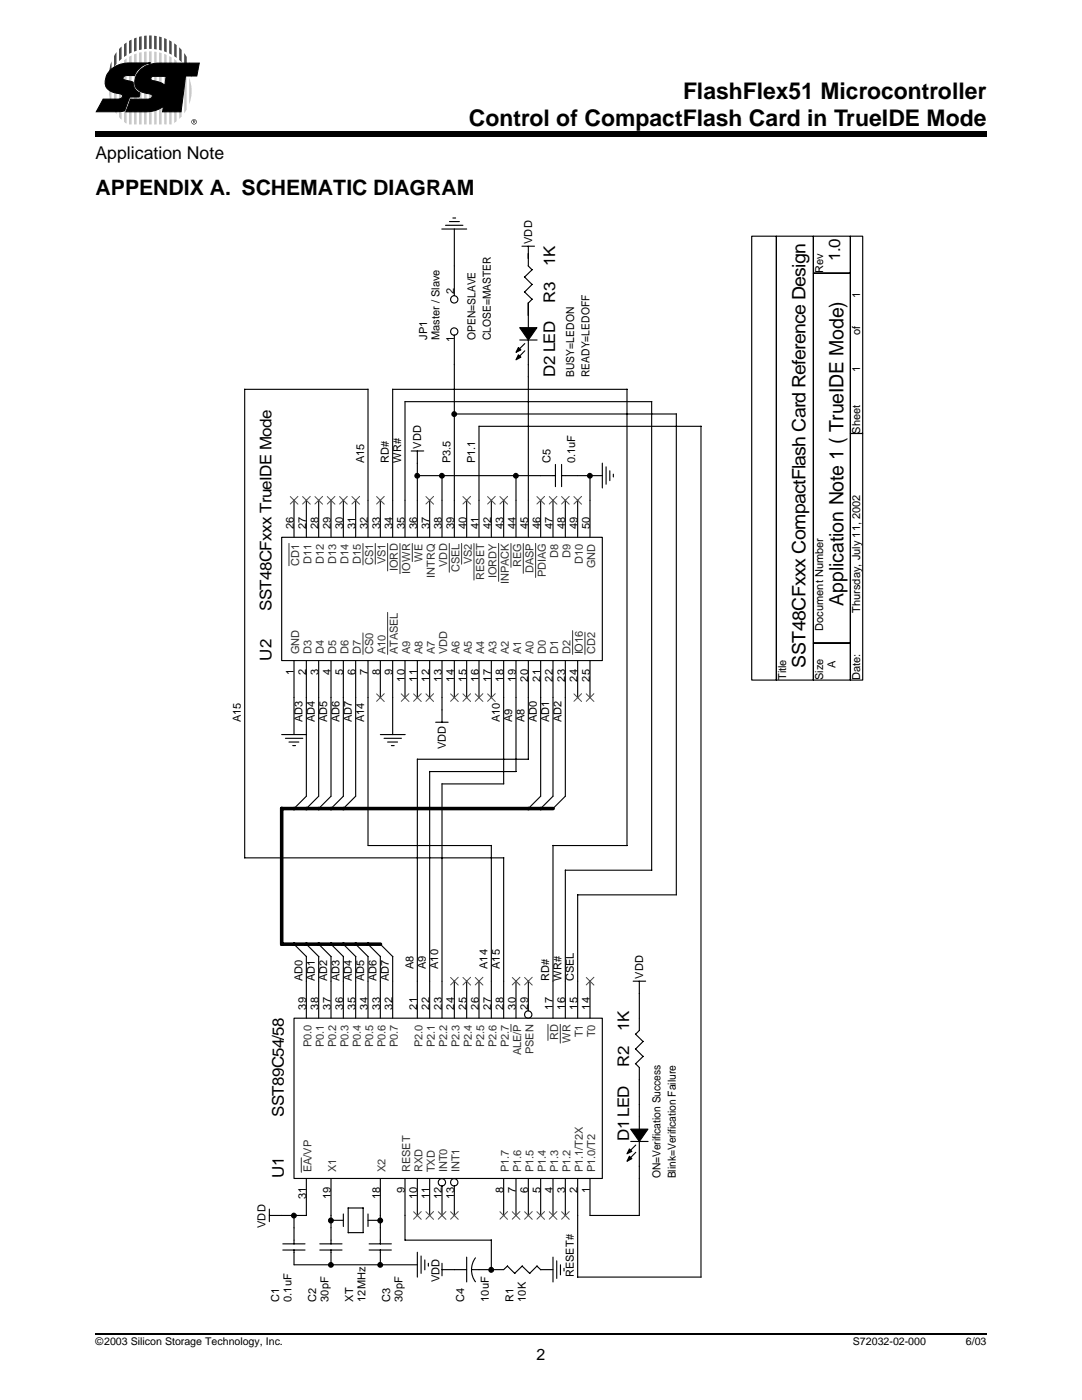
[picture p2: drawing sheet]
<svg xmlns="http://www.w3.org/2000/svg" width="216mm" height="279mm" viewBox="0 0 216 279" stroke-linecap="round" stroke-linejoin="round" font-family="sans-serif">
<path d="M19.1 266.2h177.8" fill="none" stroke="#000" stroke-width=".34"/>
<path d="M19.1 26.3h177.8v1h-177.8z" fill="#000"/>
<path d="M19.1 6.8h20.7v18.3h-20.7z" fill="#fff"/>
<g fill="#474747">
<path d="M24.1 9.4l.2-.1v2.5l-.6 .4v-2.4z"/>
<path d="M31.8 7.3l.5 .1v2.7l-.5-.1z"/>
<path d="M33.8 8l.5 .3v2.6l-.5-.2z"/>
<path d="M32.8 7.6l.5 .2v2.6l-.5-.2z"/>
<path d="M23.3 10.4v2.3l-.5 .7v-2.2z"/>
<path d="M30.8 7.1l.5 .1v2.7l-.5-.1z"/>
<path d="M24.7 8.8l.6-.3v2.5l-.6 .4z"/>
<path d="M25.8 8.2l.5-.3v2.6l-.5 .3z"/>
<path d="M26.7 7.7l.6-.2v2.6l-.6 .2z"/>
<path d="M28.8 7.2l.5-.1v2.7h-.5z"/>
<path d="M29.8 7.1h.5v2.7h-.5z"/>
<path d="M27.7 7.3l.6-.1v2.7l-.6 .1z"/>
<path d="M37.8 12.4l.4 1.6v1.4l-.4-1z"/>
<path d="M34.8 8.6l.5 .4v2.6l-.5-.4z"/>
<path d="M22.3 12.2v2l-.5 1.1a7.7 7.7 0 0 1 .5-3.1z"/>
<path d="M35.7 9.4l.6 .6v2.4l-.6-.4z"/>
<path d="M36.7 10.6l.6 .8v2.2l-.6-.6z"/>
</g>
<g fill="#c8c8c8">
<path d="M29.8 10.3h.5v14.5h-.5z"/>
<path d="M28.7 10.3h.6v14.5h-.6z"/>
<path d="M30.8 10.3l.5 .1v14.4h-.5z"/>
<path d="M31.7 10.5l.6 .1v14.2h-.6z"/>
<path d="M22.3 15.4v5.5a7.8 7.8 0 0 1 0-5.5z"/>
<path d="M27.8 10.5l.5-.1v14.4h-.5z"/>
<path d="M24.1 12.6l.2-.2v11.5l-.6-.5v-10.4z"/>
<path d="M23.3 13.6v9.2l-.6-.8v-7.6z"/>
<path d="M24.7 12l.6-.3v13l-.6-.4z"/>
<path d="M26.7 10.9l.6-.2v14.1h-.6z"/>
<path d="M25.7 11.3l.6-.2v13.7h-.6z"/>
<path d="M33.7 11.2l.6 .3v13.3h-.6z"/>
<path d="M32.8 10.8l.5 .2v13.8h-.5z"/>
<path d="M36.7 13.7l.6 .8v7.4l-.6 .7z"/>
<path d="M35.7 12.6l.6 .5v10.1l-.6 .6z"/>
<path d="M37.7 15.5a7.3 7.3 0 0 1 0 5.3z"/>
<path d="M34.7 11.8l.6 .4v12l-.6 .4z"/>
</g>
<g fill="#000" stroke="#000" stroke-width=".2">
<path d="M22.2 13.8a7.2 7.2 0 0 1 5.3-1.2h2.6a4.1 4.1 0 0 0-3.3 2.5h-1.6a.47 .47 0 0 0-.6 .2 .47 .47 0 0 0 .2 .6l1.8 .5a2.38 2.38 0 0 0 1.3 2.2l-.2 .8h-1.8l-.8 2.2a.84 .84 0 0 1-1.2 .7h-4.7l1.4-2.5h1.5a2.61 2.61 0 0 0 2.3-.5l.1-.2a2.71 2.71 0 0 0-1.9-.7 2.13 2.13 0 0 1-1.4-3.1l.4-.8z"/>
<path d="M28.1 13.8a2.93 2.93 0 0 0-.7 3.9 5.8 5.8 0 0 0 2.8 1.2 .45 .45 0 0 1 .2 .5 .45 .45 0 0 1-.4 .3l-3.9 .1-1 2.5h2.5a7 7 0 0 0 4.9-1.1l-.1 1.1h3.7l.9-7.1h2.3l.5-2.6h-6.4a7.2 7.2 0 0 0-5.3 1.2zM30.2 15.4l.5-.2h2.4l-.2 1.9a4.1 4.1 0 0 0-2.6-1.1l-.2-.3z"/>
</g>
<path d="M38.3 24.3a.45 .45 0 0 1 .9 0 .45 .45 0 0 1-.9 0zM38.2 24.3a.55 .55 0 0 0 1.1 0 .55 .55 0 0 0-1.1 0zM38.5 24v.6l.1-.2 .4 .2-.2-.2 .1-.3zM38.6 24.1h.2v.2h-.2z" fill="#000"/>
<g fill="#fff">
<path d="M45.8 43.3h128.7v216.6h-128.7z"/>
<path d="M172.4 116.3h2v1h-2z"/>
<path d="M172.4 69.5h2v1h-2z"/>
</g>
<g fill="none" stroke="#000" stroke-width=".22">
<path d="M88.2 45.7h4.9M88.9 45h3.5M89.7 44.2h2M90.4 43.5h.5M90.7 45.7v13.3M104.2 49.1h2.5M104.6 58.2l1.6 1.5M105.4 49.1v4l.8 .7M106.2 59.7l-.8 .7v5M106.2 56.7l-1.5 1.6M106.2 53.8l-1.6 1.5 1.6 1.5M150 47.1h4.9v88.6h-4.9z"/>
<path d="M154.9 47.1h7.4v88.6h-7.4zM162.3 54.5h7.4v73.8h-7.4zM162.3 47.1h7.4v7.4h-7.4zM169.7 47.1h2.4v39.4h-2.4zM48.8 77.7v93.5h51.7M48.8 77.7h24.7M73.4 77.7v29.5M78.4 77.7v29.5M78.4 77.7h46.7M90.7 66.9v40.3M103.7 67.9h3.5M104.7 68.6l-1.5 1.5"/>
<path d="M104.7 70l-1.5 1.5M105.4 67.9v39.3M125.1 77.7v91M58.7 99.8v7.4M61.1 99.8v7.4M63.6 99.8v7.4M66 99.8v7.4M68.5 99.8v7.4M71 99.8v7.4M75.9 99.8v7.4M80.8 80.1v27.1M80.8 80.2h49.3"/>
<path d="M82 90h2.5M83.3 90v17.2M83.3 94.9h27.6M85.7 99.8v7.4M88.2 94.9v12.3M90.7 82.6h44.3M93.1 99.8v7.4M95.6 85v22.2M95.6 85.1h44.3M98 99.8v7.4M100.5 99.8v7.4M103 94.9v12.3"/>
<path d="M107.9 99.8v7.4M110.3 99.8v7.4M110.8 92.7v4.4M112 94.9h8.2M112.1 92.7v4.4M112.8 99.8v7.4M115.3 99.8v7.4M117.7 94.9v12.3M120.2 92.4v5M120.9 93.2v3.4M121.7 94v1.9M122.4 94.6v.6"/>
<path d="M130 80.1l.1 93.6-17.3-.1v29.6M135 82.6v96M139.9 85v169.9M169.7 86.5h2.4v49.2h-2.4zM56.2 107.2h64v24.6h-64zM58.7 131.8v14.8M61.1 131.8v27.1l-2.5 2.5M63.6 131.8v27.1l-2.5 2.5M66 131.8v27.1l-2.4 2.5M68.5 131.8v27.1l-2.5 2.5M71 131.8v27.1l-2.5 2.5M73.4 131.8v36.9h24.7"/>
<path d="M75.9 131.8v7.4M78.4 131.8v14.8M80.8 131.8v7.4M83.3 131.8v7.4M85.7 131.8v7.4M88.2 131.8v12.3M90.7 131.8v7.4M93.1 131.8v7.4M95.6 131.8v7.4M98 131.8v7.4M100.5 131.8v24.6h-12.3M103 131.8v22.2"/>
<path d="M105.4 131.8v19.7M107.9 131.8v27.1l-2.5 2.5M110.3 131.8v27.1l-2.5 2.5M112.8 131.8v27.1l-2.5 2.5M115.3 131.8v7.4M117.7 131.8v7.4M162.3 128.3h7.4v7.4h-7.4zM56.2 146.6h5M57 147.3h3.4M57.7 148.1h1.9M58.4 148.8h.6M75.9 146.6h5"/>
<path d="M76.6 147.3h3.5M77.3 148.1h2M78.1 148.8h.6M85.7 153.9v49.3M85.7 154h17.3M86.9 144.1h2.5M88.2 156.4v46.8M105.5 151.5h-22.2v51.7M98 168.7v34.5M100.5 171.2v32M110.3 168.7v34.5M110.3 168.7h14.8"/>
<path d="M115.3 178.6v24.6M115.3 178.6h19.7M58.7 188.4l2.5 2.5M61.1 190.9v12.3M61.1 188.4l2.5 2.5M63.6 190.9v12.3M63.6 188.4l2.5 2.5M66 190.9v12.3M66 188.4l2.5 2.5M68.5 190.9v12.3M68.5 188.4l2.5 2.5M71 190.9v12.3"/>
<path d="M71 188.4l2.5 2.5M73.4 190.9v12.3M73.4 188.4l2.5 2.5M75.9 190.9v12.3M75.9 188.4l2.5 2.5M78.4 190.9v12.3M90.7 195.8v7.4M93.1 195.8v7.4M95.6 195.8v7.4M103 195.8v7.4M105.4 195.8v5.9M117.7 195.8v7.4"/>
<path d="M126.3 195.8h2.5M127.6 195.8v9.9M58.7 203.2h61.5v32h-61.5zM126.8 212.3l.8 .7v12.4M126.8 209.3l1.5 1.5M126.8 206.4l1.5 1.5M127.6 205.6l-.8 .8M128.4 210.8l-1.6 1.5M128.4 207.8l-1.6 1.6M61.1 235.2v7.4M66 235.2v13.1M75.9 235.2v13.1"/>
<path d="M80.8 235.2v12.3h17.3M83.3 235.2v7.4M85.7 235.2v7.4M88.2 236.7v5.9M90.7 236.7v5.9M100.5 235.2v7.4M103 235.2v7.4M105.4 235.2v7.4M107.9 235.2v7.4M110.3 235.2v7.4M112.8 235.2v7.4M115.3 235.2v19.7h24.6"/>
<path d="M117.7 235.2v7.4h9.9M125.9 227.8h3.4M126.9 228.5l-1.5 1.5M126.9 230l-1.5 1.5M127.6 227.8v14.8M53.7 242.6h7.5M53.7 241.3v2.5M56.4 248.2h4.5M56.4 249.5h4.5M58.7 242.5v5.8M58.7 249.4v3h24.6M63.8 248.2h4.4"/>
<path d="M63.8 249.5h4.4M66 249.4v3M66 243.5h2.5M68.5 242.3v2.5M69.4 241.1h3.1M69.5 241.1v4.9M72.5 241v5h-3M73.4 242.3v2.5M73.4 243.5h2.5M73.7 248.2h4.4M73.7 249.5h4.4M75.9 249.4v3"/>
<path d="M83.3 249.9v5M84 250.7v3.4M84.8 251.4v2M85.5 252.1v.6M88.2 253.4h4.9M88.2 252.1v2.5M93.1 250.9v4.9M94.9 251a4 4 0 0 0 0 4.8M98 247.5v5.9M101.2 252.7l1.5 1.5M101.3 252.6l-.8 .8h-6.4M104.2 252.7l1.5 1.5"/>
<path d="M104.2 252.6l-1.5 1.5M107.1 252.7l.8 .7M107.2 252.6l-1.5 1.5M107.9 253.4h2.4M110.3 250.9v4.9M111.1 251.6v3.5M111.8 252.4v2M112.5 253.1v.5"/>
<circle cx="90.6" cy="59.8" r=".73"/>
<circle cx="90.6" cy="66.2" r=".73"/>
<circle cx="105.4" cy="202.5" r=".73"/>
<circle cx="88.2" cy="236" r=".73"/>
<circle cx="90.6" cy="236" r=".73"/>
</g>
<g fill="none" stroke="#333" stroke-width=".2">
<path d="M57.7 108.5v4.4M72.4 108.5v4.2M74.9 108.5v4.1M77.3 108.5v5.4M79.8 108.5v6M82.3 108.5v3.6M89.7 108.5v5.7M92.1 108.5v4.1M94.6 108.5v7.3M99.5 108.5v7.5M102 108.5v4.7M104.4 108.5v5.9"/>
<path d="M106.9 108.5v6.7M72.4 126.3v4.3M77.3 122.2v8.4M114.3 125.9v4.7M116.7 126.2v4.4M102 204.4v1.5M109.3 204.4v3.2M111.8 204.4v3.8M60.1 231.1v2.9"/>
</g>
<g fill="none" stroke="#4c4c4c" stroke-width=".2">
<path d="M57.9 99.1l1.5 1.5M59.4 99.1l-1.5 1.5M60.4 99.1l1.5 1.5M61.9 99.1l-1.5 1.5M62.8 99.1l1.6 1.5M64.4 99.1l-1.6 1.5M65.3 99.1l1.5 1.5M66.8 99.1l-1.5 1.5M67.8 99.1l1.5 1.5M69.3 99.1l-1.5 1.5M70.2 99.1l1.6 1.5M71.8 99.1l-1.6 1.5"/>
<path d="M75.1 99.1l1.6 1.5M76.7 99.1l-1.6 1.5M85 99.1l1.5 1.5M86.5 99.1l-1.5 1.5M92.4 99.1l1.5 1.5M93.9 99.1l-1.5 1.5M97.3 99.1l1.5 1.5M98.8 99.1l-1.5 1.5M99.8 99.1l1.5 1.5M101.3 99.1l-1.5 1.5M107.1 99.1l1.6 1.5M108.7 99.1l-1.6 1.5"/>
<path d="M109.6 99.1l1.5 1.5M111.1 99.1l-1.5 1.5M112.1 99.1l1.5 1.5M113.6 99.1l-1.5 1.5M114.5 99.1l1.5 1.5M116 99.1l-1.5 1.5M75.1 138.5l1.6 1.5M76.7 138.4l-1.6 1.6M80.1 138.5l1.5 1.5M81.6 138.4l-1.5 1.6M82.5 138.5l1.6 1.5M84.1 138.4l-1.6 1.6"/>
<path d="M85 138.5l1.5 1.5M86.5 138.4l-1.5 1.6M89.9 138.5l1.5 1.5M91.4 138.4l-1.5 1.6M92.4 138.5l1.5 1.5M93.9 138.4l-1.5 1.6M94.8 138.5l1.6 1.5M96.4 138.4l-1.6 1.6M97.3 138.5l1.5 1.5M98.8 138.4l-1.5 1.6M114.5 138.5l1.5 1.5M116 138.4l-1.5 1.6"/>
<path d="M117 138.5l1.5 1.5M118.5 138.4l-1.5 1.6M89.9 195.1l1.5 1.5M91.4 195l-1.5 1.6M92.4 195.1l1.5 1.5M93.9 195l-1.5 1.6M94.8 195.1l1.6 1.5M96.4 195l-1.6 1.6M102.2 195.1l1.5 1.5M103.7 195l-1.5 1.6M104.7 195.1l1.5 1.5M106.2 195l-1.5 1.6"/>
<path d="M117 195.1l1.5 1.5M118.5 195l-1.5 1.6M82.5 241.8l1.6 1.6M84.1 241.8l-1.6 1.5M85 241.8l1.5 1.6M86.5 241.8l-1.5 1.5M87.5 241.8l1.5 1.6M89 241.8l-1.5 1.5M89.9 241.8l1.5 1.6M91.4 241.8l-1.5 1.5M99.8 241.8l1.5 1.6M101.3 241.8l-1.5 1.5"/>
<path d="M102.2 241.8l1.5 1.6M103.7 241.8l-1.5 1.5M104.7 241.8l1.5 1.6M106.2 241.8l-1.5 1.5M107.1 241.8l1.6 1.6M108.7 241.8l-1.6 1.5M109.6 241.8l1.5 1.6M111.1 241.8l-1.5 1.5M112.1 241.8l1.5 1.6M113.6 241.8l-1.5 1.5"/>
</g>
<g fill="#000" stroke="#000" stroke-width=".22">
<path d="M103.4 70.8l.5 .5-.9 .5zM103.4 69.3l.5 .5-.9 .5zM103.7 65.4h3.4l-1.7 2.5zM125.6 230.8l.5 .4-1 .6zM125.6 229.3l.5 .5-1 .5zM125.9 225.3h3.4l-1.7 2.5z"/>
<circle cx="83.3" cy="94.9" r=".47"/>
<circle cx="88.2" cy="94.9" r=".47"/>
<circle cx="90.6" cy="82.6" r=".47"/>
<circle cx="102.9" cy="94.9" r=".47"/>
<circle cx="117.7" cy="94.9" r=".47"/>
<circle cx="58.6" cy="242.6" r=".47"/>
<circle cx="66" cy="252.4" r=".47"/>
<circle cx="66" cy="243.6" r=".48"/>
<circle cx="75.9" cy="252.4" r=".47"/>
<circle cx="75.9" cy="243.6" r=".48"/>
<circle cx="98" cy="253.4" r=".48"/>
</g>
<path d="M56.2 161.4h54.2M56.2 161.3v27.1h19.7" fill="none" stroke="#000" stroke-width=".71"/>
<g font-size="4.6">
<text x="136.3" y="19.8">FlashFlex51 Microcontroller</text>
<text x="93.6" y="25.1">Control of CompactFlash Card in TrueIDE Mode</text>
</g>
<text font-size="4.2" x="19.1" y="38.8">APPENDIX A. SCHEMATIC DIAGRAM</text>
<text font-size="4" x="168.3" y="121" transform="rotate(-90 168.3 121)">Application Note 1 ( TrueIDE Mode)</text>
<text font-size="3.7" x="160.7" y="133.3" transform="rotate(-90 160.7 133.3)">SST48CFxxx CompactFlash Card Reference Design</text>
<text font-size="3.5" x="19.1" y="31.8">Application Note</text>
<g font-size="3.2">
<text x="110.8" y="53.1" transform="rotate(-90 110.8 53.1)">1K</text>
<text x="167.6" y="52.1" transform="rotate(-90 167.6 52.1)">1.0</text>
<text x="110.8" y="60.5" transform="rotate(-90 110.8 60.5)">R3</text>
<text x="110.8" y="75.2" transform="rotate(-90 110.8 75.2)">D2 LED</text>
<text x="54.2" y="122" transform="rotate(-90 54.2 122)">SST48CFxxx TrueIDE Mode</text>
<text x="54.2" y="131.8" transform="rotate(-90 54.2 131.8)">U2</text>
<text x="125.5" y="205.7" transform="rotate(-90 125.5 205.7)">1K</text>
<text x="125.5" y="213" transform="rotate(-90 125.5 213)">R2</text>
<text x="56.6" y="222.9" transform="rotate(-90 56.6 222.9)">SST89C54/58</text>
<text x="125.5" y="227.8" transform="rotate(-90 125.5 227.8)">D1 LED</text>
<text x="56.6" y="235.2" transform="rotate(-90 56.6 235.2)">U1</text>
<text x="107.1" y="271.4">2</text>
</g>
<g font-size="2.2">
<text x="106.2" y="48.7" transform="rotate(-90 106.2 48.7)">VDD</text>
<text x="90.6" y="58.8" transform="rotate(-90 90.6 58.8)">2</text>
<text x="164.3" y="54.5" transform="rotate(-90 164.3 54.5)">Rev</text>
<text x="171.7" y="59.4" transform="rotate(-90 171.7 59.4)">1</text>
<text x="85.3" y="67.9" transform="rotate(-90 85.3 67.9)">JP1</text>
<text x="87.7" y="67.9" transform="rotate(-90 87.7 67.9)">Master / Slave</text>
<text x="90.6" y="68.3" transform="rotate(-90 90.6 68.3)">1</text>
<text x="94.9" y="67.9" transform="rotate(-90 94.9 67.9)">OPEN=SLAVE</text>
<text x="97.9" y="67.9" transform="rotate(-90 97.9 67.9)">CLOSE=MASTER</text>
<text x="171.7" y="66.8" transform="rotate(-90 171.7 66.8)">of</text>
<text x="114.6" y="75.2" transform="rotate(-90 114.6 75.2)">BUSY=LEDON</text>
<text x="117.6" y="75.2" transform="rotate(-90 117.6 75.2)">READY=LEDOFF</text>
<text x="171.7" y="74.2" transform="rotate(-90 171.7 74.2)">1</text>
<text x="84" y="89.5" transform="rotate(-90 84 89.5)">VDD</text>
<text x="171.7" y="86.5" transform="rotate(-90 171.7 86.5)">Sheet</text>
<text x="72.7" y="92.5" transform="rotate(-90 72.7 92.5)">A15</text>
<text x="77.6" y="92.5" transform="rotate(-90 77.6 92.5)">RD#</text>
<text x="80.1" y="92.5" transform="rotate(-90 80.1 92.5)">WR#</text>
<text x="89.9" y="92.5" transform="rotate(-90 89.9 92.5)">P3.5</text>
<text x="94.8" y="92.5" transform="rotate(-90 94.8 92.5)">P1.1</text>
<text x="109.9" y="92.5" transform="rotate(-90 109.9 92.5)">C5</text>
<text x="114.8" y="92.5" transform="rotate(-90 114.8 92.5)">0.1uF</text>
<text x="58.6" y="105.5" transform="rotate(-90 58.6 105.5)">26</text>
<text x="61.1" y="105.5" transform="rotate(-90 61.1 105.5)">27</text>
<text x="63.6" y="105.5" transform="rotate(-90 63.6 105.5)">28</text>
<text x="66" y="105.5" transform="rotate(-90 66 105.5)">29</text>
<text x="68.5" y="105.5" transform="rotate(-90 68.5 105.5)">30</text>
<text x="70.9" y="105.5" transform="rotate(-90 70.9 105.5)">31</text>
<text x="73.4" y="105.5" transform="rotate(-90 73.4 105.5)">32</text>
<text x="75.9" y="105.5" transform="rotate(-90 75.9 105.5)">33</text>
<text x="78.3" y="105.5" transform="rotate(-90 78.3 105.5)">34</text>
<text x="80.8" y="105.5" transform="rotate(-90 80.8 105.5)">35</text>
<text x="83.2" y="105.5" transform="rotate(-90 83.2 105.5)">36</text>
<text x="85.7" y="105.5" transform="rotate(-90 85.7 105.5)">37</text>
<text x="88.2" y="105.5" transform="rotate(-90 88.2 105.5)">38</text>
<text x="90.6" y="105.5" transform="rotate(-90 90.6 105.5)">39</text>
<text x="93.1" y="105.5" transform="rotate(-90 93.1 105.5)">40</text>
<text x="95.5" y="105.5" transform="rotate(-90 95.5 105.5)">41</text>
<text x="98" y="105.5" transform="rotate(-90 98 105.5)">42</text>
<text x="100.5" y="105.5" transform="rotate(-90 100.5 105.5)">43</text>
<text x="102.9" y="105.5" transform="rotate(-90 102.9 105.5)">44</text>
<text x="105.4" y="105.5" transform="rotate(-90 105.4 105.5)">45</text>
<text x="107.8" y="105.5" transform="rotate(-90 107.8 105.5)">46</text>
<text x="110.3" y="105.5" transform="rotate(-90 110.3 105.5)">47</text>
<text x="112.8" y="105.5" transform="rotate(-90 112.8 105.5)">48</text>
<text x="115.2" y="105.5" transform="rotate(-90 115.2 105.5)">49</text>
<text x="117.7" y="105.5" transform="rotate(-90 117.7 105.5)">50</text>
<text x="164.3" y="125.9" transform="rotate(-90 164.3 125.9)">Document Number</text>
<text x="171.7" y="122.3" transform="rotate(-90 171.7 122.3)">Thursday, July 11, 2002</text>
<text x="58.6" y="134.8" transform="rotate(-90 58.6 134.8)">1</text>
<text x="61.1" y="134.8" transform="rotate(-90 61.1 134.8)">2</text>
<text x="63.6" y="134.8" transform="rotate(-90 63.6 134.8)">3</text>
<text x="66" y="134.8" transform="rotate(-90 66 134.8)">4</text>
<text x="68.5" y="134.8" transform="rotate(-90 68.5 134.8)">5</text>
<text x="70.9" y="134.8" transform="rotate(-90 70.9 134.8)">6</text>
<text x="73.4" y="134.8" transform="rotate(-90 73.4 134.8)">7</text>
<text x="75.9" y="134.8" transform="rotate(-90 75.9 134.8)">8</text>
<text x="78.3" y="134.8" transform="rotate(-90 78.3 134.8)">9</text>
<text x="80.8" y="136" transform="rotate(-90 80.8 136)">10</text>
<text x="83.2" y="136" transform="rotate(-90 83.2 136)">11</text>
<text x="85.7" y="136" transform="rotate(-90 85.7 136)">12</text>
<text x="88.2" y="136" transform="rotate(-90 88.2 136)">13</text>
<text x="90.6" y="136" transform="rotate(-90 90.6 136)">14</text>
<text x="93.1" y="136" transform="rotate(-90 93.1 136)">15</text>
<text x="95.5" y="136" transform="rotate(-90 95.5 136)">16</text>
<text x="98" y="136" transform="rotate(-90 98 136)">17</text>
<text x="100.5" y="136" transform="rotate(-90 100.5 136)">18</text>
<text x="102.9" y="136" transform="rotate(-90 102.9 136)">19</text>
<text x="105.4" y="136" transform="rotate(-90 105.4 136)">20</text>
<text x="107.8" y="136" transform="rotate(-90 107.8 136)">21</text>
<text x="110.3" y="136" transform="rotate(-90 110.3 136)">22</text>
<text x="112.8" y="136" transform="rotate(-90 112.8 136)">23</text>
<text x="115.2" y="136" transform="rotate(-90 115.2 136)">24</text>
<text x="117.7" y="136" transform="rotate(-90 117.7 136)">25</text>
<text x="156.9" y="135.7" transform="rotate(-90 156.9 135.7)">Title</text>
<text x="164.3" y="135.7" transform="rotate(-90 164.3 135.7)">Size</text>
<text x="166.7" y="133.3" transform="rotate(-90 166.7 133.3)">A</text>
<text x="171.7" y="135.7" transform="rotate(-90 171.7 135.7)">Date:</text>
<text x="48.1" y="144.1" transform="rotate(-90 48.1 144.1)">A15</text>
<text x="60.4" y="144.1" transform="rotate(-90 60.4 144.1)">AD3</text>
<text x="62.8" y="144.1" transform="rotate(-90 62.8 144.1)">AD4</text>
<text x="65.3" y="144.1" transform="rotate(-90 65.3 144.1)">AD5</text>
<text x="67.8" y="144.1" transform="rotate(-90 67.8 144.1)">AD6</text>
<text x="70.2" y="144.1" transform="rotate(-90 70.2 144.1)">AD7</text>
<text x="72.7" y="144.1" transform="rotate(-90 72.7 144.1)">A14</text>
<text x="88.9" y="149.5" transform="rotate(-90 88.9 149.5)">VDD</text>
<text x="99.8" y="144.1" transform="rotate(-90 99.8 144.1)">A10</text>
<text x="102.2" y="144.1" transform="rotate(-90 102.2 144.1)">A9</text>
<text x="104.7" y="144.1" transform="rotate(-90 104.7 144.1)">A8</text>
<text x="107.1" y="144.1" transform="rotate(-90 107.1 144.1)">AD0</text>
<text x="109.6" y="144.1" transform="rotate(-90 109.6 144.1)">AD1</text>
<text x="112.1" y="144.1" transform="rotate(-90 112.1 144.1)">AD2</text>
<text x="60.4" y="195.8" transform="rotate(-90 60.4 195.8)">AD0</text>
<text x="62.8" y="195.8" transform="rotate(-90 62.8 195.8)">AD1</text>
<text x="65.3" y="195.8" transform="rotate(-90 65.3 195.8)">AD2</text>
<text x="67.8" y="195.8" transform="rotate(-90 67.8 195.8)">AD3</text>
<text x="70.2" y="195.8" transform="rotate(-90 70.2 195.8)">AD4</text>
<text x="72.7" y="195.8" transform="rotate(-90 72.7 195.8)">AD5</text>
<text x="75.1" y="195.8" transform="rotate(-90 75.1 195.8)">AD6</text>
<text x="77.6" y="195.8" transform="rotate(-90 77.6 195.8)">AD7</text>
<text x="82.5" y="193.4" transform="rotate(-90 82.5 193.4)">A8</text>
<text x="85" y="193.4" transform="rotate(-90 85 193.4)">A9</text>
<text x="87.5" y="193.4" transform="rotate(-90 87.5 193.4)">A10</text>
<text x="97.3" y="193.4" transform="rotate(-90 97.3 193.4)">A14</text>
<text x="99.8" y="193.4" transform="rotate(-90 99.8 193.4)">A15</text>
<text x="109.6" y="195.8" transform="rotate(-90 109.6 195.8)">RD#</text>
<text x="112.1" y="195.8" transform="rotate(-90 112.1 195.8)">WR#</text>
<text x="114.5" y="195.8" transform="rotate(-90 114.5 195.8)">CSEL</text>
<text x="128.3" y="195.3" transform="rotate(-90 128.3 195.3)">VDD</text>
<text x="61.1" y="201.5" transform="rotate(-90 61.1 201.5)">39</text>
<text x="63.6" y="201.5" transform="rotate(-90 63.6 201.5)">38</text>
<text x="66" y="201.5" transform="rotate(-90 66 201.5)">37</text>
<text x="68.5" y="201.5" transform="rotate(-90 68.5 201.5)">36</text>
<text x="70.9" y="201.5" transform="rotate(-90 70.9 201.5)">35</text>
<text x="73.4" y="201.5" transform="rotate(-90 73.4 201.5)">34</text>
<text x="75.9" y="201.5" transform="rotate(-90 75.9 201.5)">33</text>
<text x="78.3" y="201.5" transform="rotate(-90 78.3 201.5)">32</text>
<text x="83.2" y="201.5" transform="rotate(-90 83.2 201.5)">21</text>
<text x="85.7" y="201.5" transform="rotate(-90 85.7 201.5)">22</text>
<text x="88.2" y="201.5" transform="rotate(-90 88.2 201.5)">23</text>
<text x="90.6" y="201.5" transform="rotate(-90 90.6 201.5)">24</text>
<text x="93.1" y="201.5" transform="rotate(-90 93.1 201.5)">25</text>
<text x="95.5" y="201.5" transform="rotate(-90 95.5 201.5)">26</text>
<text x="98" y="201.5" transform="rotate(-90 98 201.5)">27</text>
<text x="100.5" y="201.5" transform="rotate(-90 100.5 201.5)">28</text>
<text x="102.9" y="201.5" transform="rotate(-90 102.9 201.5)">30</text>
<text x="105.4" y="201.5" transform="rotate(-90 105.4 201.5)">29</text>
<text x="110.3" y="201.5" transform="rotate(-90 110.3 201.5)">17</text>
<text x="112.8" y="201.5" transform="rotate(-90 112.8 201.5)">16</text>
<text x="115.2" y="201.5" transform="rotate(-90 115.2 201.5)">15</text>
<text x="117.7" y="201.5" transform="rotate(-90 117.7 201.5)">14</text>
<text x="61.1" y="239.4" transform="rotate(-90 61.1 239.4)">31</text>
<text x="66" y="239.4" transform="rotate(-90 66 239.4)">19</text>
<text x="75.9" y="239.4" transform="rotate(-90 75.9 239.4)">18</text>
<text x="80.8" y="238.1" transform="rotate(-90 80.8 238.1)">9</text>
<text x="83.2" y="239.4" transform="rotate(-90 83.2 239.4)">10</text>
<text x="85.7" y="239.4" transform="rotate(-90 85.7 239.4)">11</text>
<text x="88.2" y="239.4" transform="rotate(-90 88.2 239.4)">12</text>
<text x="90.6" y="239.4" transform="rotate(-90 90.6 239.4)">13</text>
<text x="100.5" y="238.1" transform="rotate(-90 100.5 238.1)">8</text>
<text x="102.9" y="238.1" transform="rotate(-90 102.9 238.1)">7</text>
<text x="105.4" y="238.1" transform="rotate(-90 105.4 238.1)">6</text>
<text x="107.8" y="238.1" transform="rotate(-90 107.8 238.1)">5</text>
<text x="110.3" y="238.1" transform="rotate(-90 110.3 238.1)">4</text>
<text x="112.8" y="238.1" transform="rotate(-90 112.8 238.1)">3</text>
<text x="115.2" y="238.1" transform="rotate(-90 115.2 238.1)">2</text>
<text x="117.7" y="238.1" transform="rotate(-90 117.7 238.1)">1</text>
<text x="131.8" y="235.2" transform="rotate(-90 131.8 235.2)">ON=Verification Success</text>
<text x="134.8" y="235.2" transform="rotate(-90 134.8 235.2)">Blink=Verification Failure</text>
<text x="53" y="245" transform="rotate(-90 53 245)">VDD</text>
<text x="87.7" y="255.8" transform="rotate(-90 87.7 255.8)">VDD</text>
<text x="114.5" y="254.9" transform="rotate(-90 114.5 254.9)">RESET#</text>
<text x="55.7" y="259.8" transform="rotate(-90 55.7 259.8)">C1</text>
<text x="58.2" y="259.8" transform="rotate(-90 58.2 259.8)">0.1uF</text>
<text x="63.1" y="259.8" transform="rotate(-90 63.1 259.8)">C2</text>
<text x="65.6" y="259.8" transform="rotate(-90 65.6 259.8)">30pF</text>
<text x="70.5" y="259.8" transform="rotate(-90 70.5 259.8)">XT</text>
<text x="72.9" y="259.8" transform="rotate(-90 72.9 259.8)">12MHz</text>
<text x="77.9" y="259.8" transform="rotate(-90 77.9 259.8)">C3</text>
<text x="80.3" y="259.8" transform="rotate(-90 80.3 259.8)">30pF</text>
<text x="92.6" y="259.8" transform="rotate(-90 92.6 259.8)">C4</text>
<text x="97.6" y="259.8" transform="rotate(-90 97.6 259.8)">10uF</text>
<text x="102.5" y="259.8" transform="rotate(-90 102.5 259.8)">R1</text>
<text x="104.9" y="259.8" transform="rotate(-90 104.9 259.8)">10K</text>
</g>
<g font-size="2.2" fill="#333">
<text x="59.7" y="112.9" transform="rotate(-90 59.7 112.9)">CD1</text>
<text x="62.1" y="112.5" transform="rotate(-90 62.1 112.5)">D11</text>
<text x="64.6" y="112.5" transform="rotate(-90 64.6 112.5)">D12</text>
<text x="67.1" y="112.5" transform="rotate(-90 67.1 112.5)">D13</text>
<text x="69.5" y="112.5" transform="rotate(-90 69.5 112.5)">D14</text>
<text x="72" y="112.5" transform="rotate(-90 72 112.5)">D15</text>
<text x="74.4" y="112.7" transform="rotate(-90 74.4 112.7)">CS1</text>
<text x="76.9" y="112.6" transform="rotate(-90 76.9 112.6)">VS1</text>
<text x="79.4" y="113.9" transform="rotate(-90 79.4 113.9)">IORD</text>
<text x="84.3" y="112.1" transform="rotate(-90 84.3 112.1)">WE</text>
<text x="89.2" y="113.1" transform="rotate(-90 89.2 113.1)">VDD</text>
<text x="94.1" y="112.6" transform="rotate(-90 94.1 112.6)">VS2</text>
<text x="104" y="113.2" transform="rotate(-90 104 113.2)">REG</text>
<text x="111.3" y="111.3" transform="rotate(-90 111.3 111.3)">D8</text>
<text x="113.8" y="111.3" transform="rotate(-90 113.8 111.3)">D9</text>
<text x="116.3" y="112.5" transform="rotate(-90 116.3 112.5)">D10</text>
<text x="118.7" y="113.4" transform="rotate(-90 118.7 113.4)">GND</text>
<text x="81.8" y="114.5" transform="rotate(-90 81.8 114.5)">IOWR</text>
<text x="86.7" y="115.3" transform="rotate(-90 86.7 115.3)">INTRQ</text>
<text x="91.7" y="114.2" transform="rotate(-90 91.7 114.2)">CSEL</text>
<text x="96.6" y="115.8" transform="rotate(-90 96.6 115.8)">RESET</text>
<text x="99" y="115.4" transform="rotate(-90 99 115.4)">IORDY</text>
<text x="101.5" y="116.6" transform="rotate(-90 101.5 116.6)">INPACK</text>
<text x="106.4" y="114.4" transform="rotate(-90 106.4 114.4)">DASP</text>
<text x="108.9" y="115.2" transform="rotate(-90 108.9 115.2)">PDIAG</text>
<text x="59.7" y="130.6" transform="rotate(-90 59.7 130.6)">GND</text>
<text x="62.1" y="130.6" transform="rotate(-90 62.1 130.6)">D3</text>
<text x="64.6" y="130.6" transform="rotate(-90 64.6 130.6)">D4</text>
<text x="67.1" y="130.6" transform="rotate(-90 67.1 130.6)">D5</text>
<text x="69.5" y="130.6" transform="rotate(-90 69.5 130.6)">D6</text>
<text x="72" y="130.6" transform="rotate(-90 72 130.6)">D7</text>
<text x="74.4" y="130.6" transform="rotate(-90 74.4 130.6)">CS0</text>
<text x="76.9" y="130.6" transform="rotate(-90 76.9 130.6)">A10</text>
<text x="79.4" y="130.6" transform="rotate(-90 79.4 130.6)">ATASEL</text>
<text x="81.8" y="130.6" transform="rotate(-90 81.8 130.6)">A9</text>
<text x="84.3" y="130.6" transform="rotate(-90 84.3 130.6)">A8</text>
<text x="86.7" y="130.6" transform="rotate(-90 86.7 130.6)">A7</text>
<text x="89.2" y="130.6" transform="rotate(-90 89.2 130.6)">VDD</text>
<text x="91.7" y="130.6" transform="rotate(-90 91.7 130.6)">A6</text>
<text x="94.1" y="130.6" transform="rotate(-90 94.1 130.6)">A5</text>
<text x="96.6" y="130.6" transform="rotate(-90 96.6 130.6)">A4</text>
<text x="99" y="130.6" transform="rotate(-90 99 130.6)">A3</text>
<text x="101.5" y="130.6" transform="rotate(-90 101.5 130.6)">A2</text>
<text x="104" y="130.6" transform="rotate(-90 104 130.6)">A1</text>
<text x="106.4" y="130.6" transform="rotate(-90 106.4 130.6)">A0</text>
<text x="108.9" y="130.6" transform="rotate(-90 108.9 130.6)">D0</text>
<text x="111.3" y="130.6" transform="rotate(-90 111.3 130.6)">D1</text>
<text x="113.8" y="130.6" transform="rotate(-90 113.8 130.6)">D2</text>
<text x="116.3" y="130.6" transform="rotate(-90 116.3 130.6)">IO16</text>
<text x="118.7" y="130.6" transform="rotate(-90 118.7 130.6)">CD2</text>
<text x="62.1" y="208.9" transform="rotate(-90 62.1 208.9)">P0.0</text>
<text x="64.6" y="208.9" transform="rotate(-90 64.6 208.9)">P0.1</text>
<text x="67.1" y="208.9" transform="rotate(-90 67.1 208.9)">P0.2</text>
<text x="69.5" y="208.9" transform="rotate(-90 69.5 208.9)">P0.3</text>
<text x="72" y="208.9" transform="rotate(-90 72 208.9)">P0.4</text>
<text x="74.4" y="208.9" transform="rotate(-90 74.4 208.9)">P0.5</text>
<text x="76.9" y="208.9" transform="rotate(-90 76.9 208.9)">P0.6</text>
<text x="79.4" y="208.9" transform="rotate(-90 79.4 208.9)">P0.7</text>
<text x="84.3" y="208.9" transform="rotate(-90 84.3 208.9)">P2.0</text>
<text x="86.7" y="208.9" transform="rotate(-90 86.7 208.9)">P2.1</text>
<text x="89.2" y="208.9" transform="rotate(-90 89.2 208.9)">P2.2</text>
<text x="91.7" y="208.9" transform="rotate(-90 91.7 208.9)">P2.3</text>
<text x="94.1" y="208.9" transform="rotate(-90 94.1 208.9)">P2.4</text>
<text x="96.6" y="208.9" transform="rotate(-90 96.6 208.9)">P2.5</text>
<text x="99" y="208.9" transform="rotate(-90 99 208.9)">P2.6</text>
<text x="101.5" y="208.9" transform="rotate(-90 101.5 208.9)">P2.7</text>
<text x="111.3" y="207.6" transform="rotate(-90 111.3 207.6)">RD</text>
<text x="113.8" y="208.2" transform="rotate(-90 113.8 208.2)">WR</text>
<text x="116.3" y="207" transform="rotate(-90 116.3 207)">T1</text>
<text x="118.7" y="207" transform="rotate(-90 118.7 207)">T0</text>
<text x="104" y="210.6" transform="rotate(-90 104 210.6)">ALE/P</text>
<text x="106.4" y="210.4" transform="rotate(-90 106.4 210.4)">PSEN</text>
<text x="62.1" y="234" transform="rotate(-90 62.1 234)">EA/VP</text>
<text x="67.1" y="234" transform="rotate(-90 67.1 234)">X1</text>
<text x="76.9" y="234" transform="rotate(-90 76.9 234)">X2</text>
<text x="81.8" y="234" transform="rotate(-90 81.8 234)">RESET</text>
<text x="84.3" y="234" transform="rotate(-90 84.3 234)">RXD</text>
<text x="86.7" y="234" transform="rotate(-90 86.7 234)">TXD</text>
<text x="89.2" y="234" transform="rotate(-90 89.2 234)">INT0</text>
<text x="91.7" y="234" transform="rotate(-90 91.7 234)">INT1</text>
<text x="101.5" y="234" transform="rotate(-90 101.5 234)">P1.7</text>
<text x="104" y="234" transform="rotate(-90 104 234)">P1.6</text>
<text x="106.4" y="234" transform="rotate(-90 106.4 234)">P1.5</text>
<text x="108.9" y="234" transform="rotate(-90 108.9 234)">P1.4</text>
<text x="111.4" y="234" transform="rotate(-90 111.4 234)">P1.3</text>
<text x="113.8" y="234" transform="rotate(-90 113.8 234)">P1.2</text>
<text x="116.3" y="234" transform="rotate(-90 116.3 234)">P1.1/T2X</text>
<text x="118.7" y="234" transform="rotate(-90 118.7 234)">P1.0/T2</text>
</g>
<g font-size="2.1">
<text x="19.1" y="268.4">©2003 Silicon Storage Technology, Inc.</text>
<text x="170.2" y="268.4">S72032-02-000</text>
<text x="192.8" y="268.4">6/03</text>
</g>
</svg>
